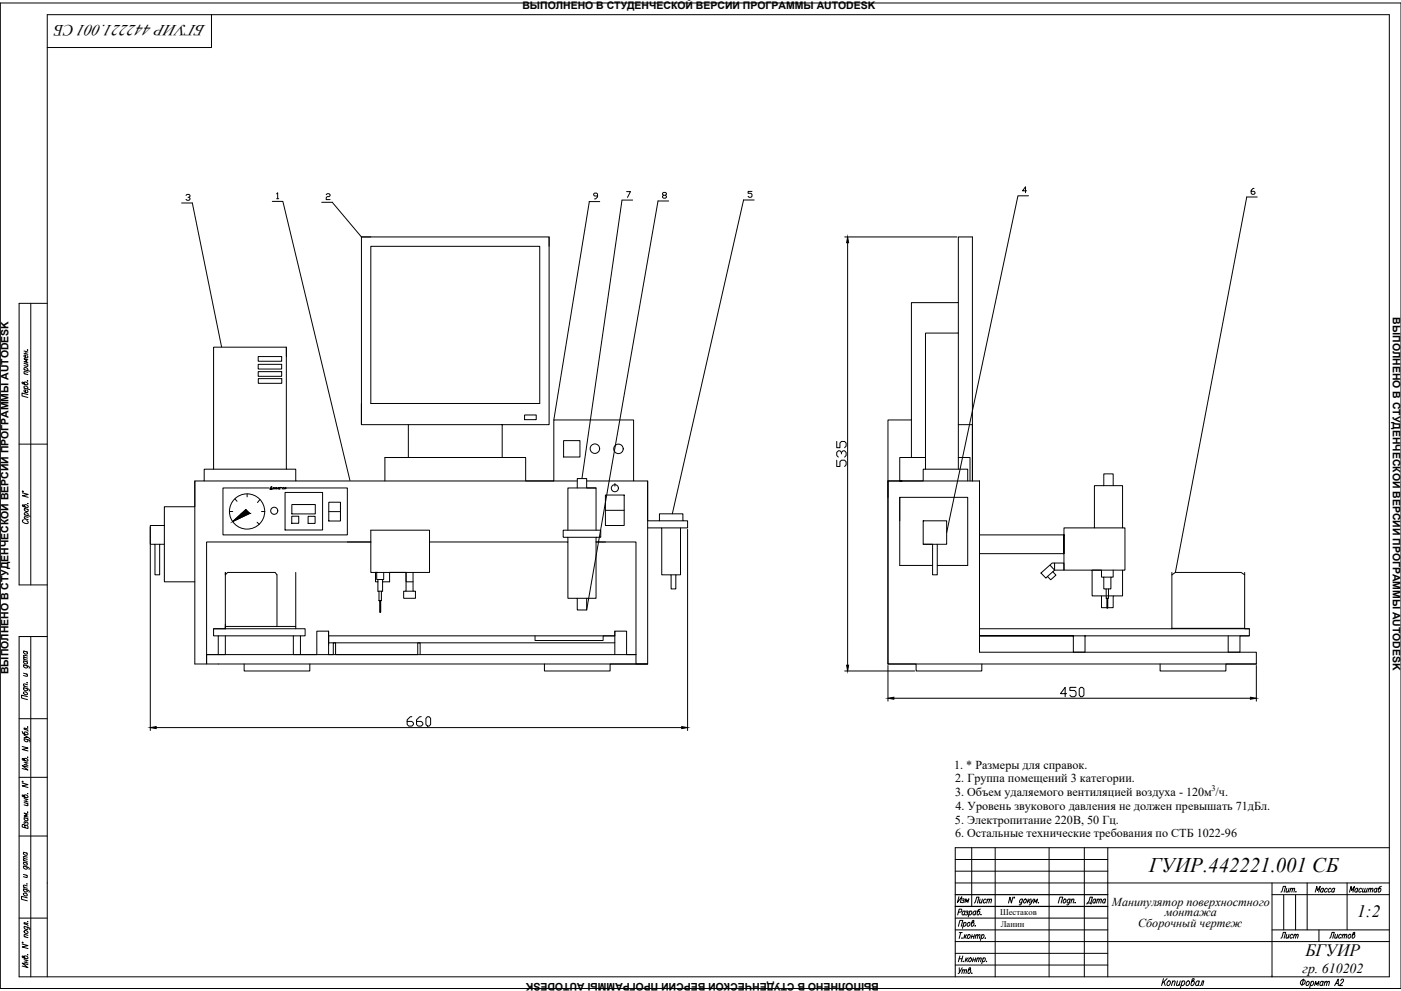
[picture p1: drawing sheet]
<svg xmlns="http://www.w3.org/2000/svg" width="594mm" height="420mm" viewBox="0 0 594 420" stroke-linecap="round" stroke-linejoin="round" font-family="sans-serif">
<!-- layer: KONTUR -->
<path d="M.1 1.3h594v417.8h-594z" fill="none" stroke="#000" stroke-width=".42"/>
<g fill="none" stroke="#000" stroke-width=".42">
<path d="M89.7 6.2v14h-69.7M13.1 128.6v119.4M20 128.6h-11.9v119.4h11.9M8.1 188.3h11.9M13.1 269.9v144.2M20 269.9h-11.9v144.2h581v-407.9h-569.1v407.9M8.1 304.7h11.9M8.1 329.6h11.9M8.1 354.5h11.9M412 359.4v24.9M422 359.4v54.7M444.9 359.4v54.7"/>
<path d="M459.8 359.4v54.7M469.7 359.4v54.7M589.1 359.4h-184v54.7M469.7 374.4h119.4M539.4 374.4v39.7M539.4 379.3h49.7M554.3 374.4v19.9M571.2 374.4v19.9M8.1 389.3h11.9M469.7 399.2h119.4M539.4 394.3h49.7M559.3 394.3v4.9"/>
</g>
<g fill="none" stroke="#000" stroke-width=".42">
<path d="M10.2 158.4l1.6 .4M10.2 156.7l2.4 .7M10.2 154.1l1.6 .4M10.2 148.8l1.6 .5M10.2 149.8l1.6 .4M10.5 156.8l-.3-.5a.82 .82 0 0 1 1-.4 .82 .82 0 0 1 .5 1l-.3 .2M11 149v1M11.4 154.3l.4 .6-.1 .5-1.5-.4M11.4 150.7l.4 .5a.8 .8 0 0 1-1.1 .4 .8 .8 0 0 1-.3-1.1l.5 .1v1.1M11.6 148.4l.2 .1zM11.8 157.9l-1.5-.3-.1 .3 .4 .6M11.8 152.5l-1.6-.4 1.2 1-1.2 .2 1.6 .5"/>
<path d="M10.2 162.5a.78 .78 0 0 1 1-.4 .78 .78 0 0 1 .4 1.1l-2-.5-.3-.6h.6l.6 .8M10.2 164.5l2.4 .7M10.5 164.6l-.3-.4a.82 .82 0 0 1 1-.5 .82 .82 0 0 1 .5 1.1l-.3 .1M11.4 165.5l.4 .4a.79 .79 0 0 1-1 .5 .79 .79 0 0 1-.4-1.1l.5 .1v1M11.6 161.5h.2zM11.8 167.3l-2.5-.7v1.3l2.5 .6M9.5 209l2.5 .6-2.5 .6 2.5 .7M9.5 208.2l.3 .3zM10.3 214.5a.79 .79 0 0 1 1.1-.4 .79 .79 0 0 1 .3 1l-2-.4-.2-.6 .6 .1 .6 .8M10.3 219.9l1.7 .4M10.3 218.2l2.5 .7M10.3 215.6l1.7 .4"/>
<path d="M10.7 218.3l-.4-.4a.75 .75 0 0 1 1.1-.4 .75 .75 0 0 1 .2 1.1M10.7 215.6l-.3 .2a.82 .82 0 0 0 .5 1 .82 .82 0 0 0 1.1-.4l-.4-.5M11.7 213.4l.3 .1zM12 219.4l-1.6-.3-.1 .4 .5 .5M10.1 220.4h-.3a.77 .77 0 0 0-.2 1 .77 .77 0 0 0 .8 .4h1.5v-.7l-.5-.4M10 279.5l1.7 .4M10 276l1.7 .4M10.3 276.1l-.2 .1a.84 .84 0 0 0 .5 1.1 .84 .84 0 0 0 1.1-.5l-.4-.4M11.7 279l-1.6-.3-.1 .3 .5 .6M11.7 278.1l-1.6-.3-.1 .3 .5 .6M10 293.6a.95 .95 0 0 1 1.1-.1 .95 .95 0 0 1 .4 1h-.8zM10 291.5l2.2 .7 .1 .8"/>
<path d="M10 281.9l2.2 .7 .1 .7M10 290.8l1.7 .5M10 285.4l1.7 .5M10 280.2l1.7 .4M10.3 291.6l-.2 .2a.84 .84 0 0 0 .5 1 .84 .84 0 0 0 1.1-.4l-.4-.5M10.3 282h-.1a.79 .79 0 0 0 .4 1.1 .79 .79 0 0 0 1.1-.4l-.4-.5M10.3 280.3l-.2 .1a.84 .84 0 0 0 .5 1 .84 .84 0 0 0 1.1-.4l-.4-.5M11.1 285.8l.6 .5-.2 .4-1.5-.3M11.4 289.4l.3 .1zM11.7 295.4l-2.5-.7v1.3l2.5 .6M11.7 290.3l-1.6-.3-.1 .4 .5 .6M9.4 316.5l2.5 .7-2.5 .6 2.5 .6"/>
<path d="M9.4 310.1l.6 1.1 1.7 .2a.82 .82 0 0 0-.4-1 .82 .82 0 0 0-1.1 .5l.4 .4M10.2 313.2l2.3 .7 .1 .7M10.2 311.7l1.7 .9-1.7 .1M10.6 313.3h-.1a.77 .77 0 0 0 .3 1.1 .77 .77 0 0 0 1.1-.5l-.4-.4M11.7 308.2h.1M11.9 312.6l.8 .9M11.9 309.1l-1.7-.4v.5l1.5 .5 .2 .3M9.4 332l2.5 .7-2.5 .5 2.5 .7M9.4 331.3l.4 .3zM10.2 337.5a.79 .79 0 0 1 1.1-.4 .79 .79 0 0 1 .4 1.1l-2.1-.5-.2-.6 .6 .1 .6 .8M10.2 322a.8 .8 0 0 1 1.1-.3 .8 .8 0 0 1 .4 1l-2.1-.5-.2-.6h.4l.8 .9M10.2 338.6l1.7 .4"/>
<path d="M10.2 339.6l1.7 .4M10.2 323.1l1.7 .5M10.2 324.1l1.7 .4M11.1 323.3v1M11.1 338.8v1M11.7 336.5l.2 .1zM11.7 321l.2 .1zM11.9 325.2l-2.5-.6 2.5 1.9-2.5-.7M10.2 346.7l1.7 .4M10.2 340.3l1.7 .4M10.6 350.1l-.3-.4-.8-.1-.1 1 2.5 .7v-.8l-.5-.6h-.7l-.1 1M10.6 346.8l-.3 .1a.82 .82 0 0 0 .5 1 .82 .82 0 0 0 1.1-.4l-.4-.5"/>
<path d="M10.9 348.7h.8v.9M10.9 349l-.1-.5-.5-.1v.8M11.4 340.6l.5 .6-.2 .4-1.5-.4M11.7 344.3l.2 .1zM11.9 345.1l-1.7-.4 1.3 1-1.3 .2 1.7 .5M9.9 378.9a.82 .82 0 0 1 1.2-.2 .82 .82 0 0 1 .1 1.2l-.9-.3zM9.9 376.9l2.3 .6 .1 .8M9.9 367.2l1.9 .5 .6 .5-.1 .4M9.9 376.1l1.7 .5M9.9 370.7l1.7 .5M9.9 365.5l1.7 .4M9.9 364.8l1.7 .4"/>
<path d="M9.9 361.3l1.7 .4M10.3 376.9l-.3 .2a.82 .82 0 0 0 .5 1 .82 .82 0 0 0 1.1-.4l-.4-.5M10.3 367.3h-.1a.77 .77 0 0 0 .3 1.1 .77 .77 0 0 0 1.1-.4l-.4-.5M10.3 365.6l-.3 .1a.82 .82 0 0 0 .5 1 .82 .82 0 0 0 1.1-.4l-.4-.5M10.3 361.4l-.3 .1a.82 .82 0 0 0 .5 1.1 .82 .82 0 0 0 1.1-.5l-.4-.4M11.1 371.1l.5 .5-.1 .4-1.6-.3M11.4 374.7l.2 .1zM11.6 375.6l-1.6-.3-.1 .4 .5 .6M11.6 364.3l-1.6-.3-.1 .3 .5 .6M11.6 363.4l-1.6-.3-.1 .3 .5 .6M9.4 399.5l.4 .3zM10.2 392.7l1.9 .5 .6 .5-.1 .5"/>
<path d="M10.2 397.1l1.7 .5M10.3 394.6a.83 .83 0 0 1 1.1 .1 .83 .83 0 0 1 .1 1.1l-.9-.3-.4-.4zM10.6 392.9h-.1a.77 .77 0 0 0 .3 1.1 .77 .77 0 0 0 1.1-.5l-.4-.4M11.6 380.7l-2.5-.7v1.3l2.5 .6M11.7 390.7h.1M11.9 396.6l-1.6-.4-.1 .5 .5 .5M11.9 391.6l-1.7-.4v.5l1.5 .5 .2 .4M406.4 392.7l.6-2.5h1.3l-.7 2.5M406.4 386.7l1.1-.1 .3-1.1-1-.1-.7 2.5M406.8 395.4h1.2M407.4 395.4l-.7 2.5M407.9 397.7h.1"/>
<path d="M408.7 391.4l.4-.3a.76 .76 0 0 1 .4 1.1 .76 .76 0 0 1-1.1 .2M408.8 391.1l-.7 2.5M409.1 396.2l-.4 1.7M409.2 386.6l-.1-.2a.82 .82 0 0 0-1 .5 .82 .82 0 0 0 .4 1l.4-.3M409.3 386.2l-.5 1.7M409.3 397l.4 .9M409.7 386.4h.8l-.1 .4-.5 .2M410 396.2l-1.2 1.2M410.1 387l.1 .7-.9 .1M410.4 391.4l.4-.3a.76 .76 0 0 1 .4 1.1 .76 .76 0 0 1-1.1 .2zM410.4 396.6l.5-.4a.76 .76 0 0 1 .4 1.1 .76 .76 0 0 1-1.1 .3zM411.1 386.6l.5-.4a.76 .76 0 0 1 .4 1.1 .76 .76 0 0 1-1.1 .3"/>
<path d="M411.2 386.2l-.6 2.5M412 397.1h1M412.3 396.2l-.5 1.7M412.5 391.1a.77 .77 0 0 1 .4 1 .77 .77 0 0 1-1 .4l.4-2 .6-.3-.1 .6-.8 .6M413.2 396.2l-.4 1.7M413.5 392.5v.2zM413.8 386.6l-.1-.2a.82 .82 0 0 0-1 .5 .82 .82 0 0 0 .4 1l.4-.3M413.8 396.7l.6-.5 .3 .2-.3 1.5M413.9 386.2l-.5 1.7M413.9 396.2l-.4 1.7M414.7 396.7l.6-.5 .3 .2-.3 1.5M415.7 385.4l-1 .6-.3 1.8a.84 .84 0 0 0 1-.5 .84 .84 0 0 0-.4-1.1l-.5 .4"/>
<path d="M416 387.7l-.1 .2zM416.3 396.6l.5-.4a.82 .82 0 0 1 .4 1.1 .82 .82 0 0 1-1 .5l-.1-.2M416.4 396.2l-.7 2.5M417.8 397.7h.1M429.5 380.4l-.6 2.5-.6-2.5-.7 2.5M430 380.4l.2 .2-.2 .2zM433.5 381.6v-.2a.8 .8 0 0 0-1.1 .4 .8 .8 0 0 0 .4 1.1l.5-.4M433.6 381.2l-.6 2.3h-.8M434.3 381.6l.4-.4a.84 .84 0 0 1 .4 1 .84 .84 0 0 1-1 .5zM436 381.2l-.4 1.7M436.2 381.9l.4 1M436.9 381.2l-1.2 1.2"/>
<path d="M437.2 381.2l.1 1.7 .9-1.7M437.3 382.9l-.9 .8M438.2 382.9l.5-1.7 .3 1.3 .9-1.3-.4 1.7M440.4 382.6h.1M448.7 382.9l.7-2.5h1.3l-.7 2.5M451.3 381.3l.2-.1a.84 .84 0 0 1 .4 1 .84 .84 0 0 1-1 .5v-.8zM453.7 381.6v-.2a.79 .79 0 0 0-1.1 .4 .79 .79 0 0 0 .4 1.1l.4-.4M453.8 381.2l-.7 2.3h-.7M454.4 381.7l.6-.5 .4 .1-.3 1.6M454.5 381.2l-.4 1.7M455.9 382.6v.3zM9.4 400.3l2.5 .6-2.5 .6 2.5 .7"/>
<path d="M10.2 405.8a.79 .79 0 0 1 1.1-.4 .79 .79 0 0 1 .4 1l-2.1-.4-.2-.6 .4-.1 .8 .9M10.2 406.9l1.7 .4M10.2 407.8l1.7 .5M11.1 407.1v1M11.7 404.7l.2 .1zM11.9 409l-2.5-.7 2.5 2-2.5-.7M406.7 406.5h1.3M407 405.3l-.6 2.5M408.3 405.3l-.7 2.5M408.5 407.5h.1M409.7 406.1l-.5 1.7M409.8 406.8l.4 1"/>
<path d="M410.6 406.1l-1.3 1.2M411.2 406.2l.3-.1a.82 .82 0 0 1 .4 1 .82 .82 0 0 1-1 .5l-.2-.5zM412.6 407h.9M412.8 406.1l-.5 1.7M413.7 406.1l-.4 1.7M414.3 406.6l.6-.5 .3 .1-.3 1.6M414.5 406.1l-.5 1.7M415.2 406.6l.6-.5 .3 .1-.3 1.6M416.8 406.5l.5-.4a.75 .75 0 0 1 .4 1.1 .75 .75 0 0 1-1.1 .2M417 406.1l-.7 2.5M418.4 407.5h.1M493.4 414.9l-.8 3"/>
<path d="M493.6 416.2l.5 1.7M494.9 414.9l-2 2M495.4 416l.3-.1a.99 .99 0 0 1 .5 1.2 .99 .99 0 0 1-1.2 .6l-.1-1zM497.1 416.5l.7-.6 .5 .1-.4 1.9M497.3 415.9l-.5 2M499.3 415.9l-.4 1.8 .5 .2 .7-.6M500.5 415.9l-.6 2M501.2 416.3l.5-.4a1.04 1.04 0 0 1 .7 1.2 1.04 1.04 0 0 1-1.2 .8l-.3-.5M501.3 415.9l-.8 3M503.2 416.3l.6-.4a1 1 0 0 1 .5 1.3 1 1 0 0 1-1.2 .5zM505.8 415.9a.94 .94 0 0 1 .5 1.3 .94 .94 0 0 1-1.3 .4l.6-2.4 .7-.3-.1 .7-.9 .7M508.4 416.3l-.1-.3a1 1 0 0 0-1.2 .6 1 1 0 0 0 .5 1.3l.5-.5"/>
<path d="M508.6 415.9l-.5 2M508.8 417.9l.4-.2 .6-1.8h.7l-.5 2M551.7 415.9a.94 .94 0 0 1 1.4-.4 .94 .94 0 0 1 .1 1.5 .94 .94 0 0 1-1.4 .4 .94 .94 0 0 1-.1-1.5zM552.8 415.1l-.8 2.8M554.1 416.4l.5-.3a.91 .91 0 0 1 .5 1.1 .91 .91 0 0 1-1.2 .5zM555.9 416.4l.5-.3a.91 .91 0 0 1 .5 1.1 .91 .91 0 0 1-1.1 .5l-.1-.2M556.1 416.1l-.8 2.7M557.4 417.9l.5-1.8 .3 1.4 1.1-1.4-.5 1.8M561.1 416.4l-.2-.2a.91 .91 0 0 0-1.1 .5 .91 .91 0 0 0 .5 1.2l.5-.4M561.1 416.1l-.5 1.8M561.8 416.6l.6-.5 .4 .1-.4 1.7M561.9 416.1l-.5 1.8"/>
<path d="M562.8 416.6l.6-.5 .3 .1-.3 1.7M565.9 417.9l1.6-2.8v2.8M566.5 417h1M568.6 415.8a.59 .59 0 0 1 .6-.7 .59 .59 0 0 1 .5 .8l-1.8 2h1.4"/>
</g>
<path d="M544.3 379.5v14.8M549.4 379.5v14.8M405.1 399.2h64.6M405.1 394.3h64.6M405.1 389.3h64.6M405.1 409.2h64.6M405.1 404.2h64.6" fill="none" stroke="#000" stroke-width=".42"/>
<!-- layer: 0 -->
<g fill="none" stroke="#000" stroke-width=".42">
<path d="M153.3 100.5h3.9M157.2 104.4h71.7v66.7h-71.7zM232.8 100.5v3.9M358.2 100.5h47.6M359.4 102.9v179.1M406.4 128.3v12.9h-14v52.8h-10.9v9.9h-5v7M109.5 151.2h9.9v2h-9.9zM109.5 154.5h9.9v2h-9.9zM109.5 157.6h9.9v2h-9.9zM121.4 147.2v4M406.4 141.2v57.7M109.5 160.5h10v2h-10z"/>
<path d="M153.3 171.1v8.9M222.4 175.9h5v2h-5zM386.5 178.1v15.9M90.6 198.9h30.8M173.2 180v14h-10M213 180h-59.7v-79.5h79.5v79.5h-19.8v14h9.9v9.9h21.9M213 194h-49.8v9.9M239 186.8h6.9v7h-6.9zM354.8 195.1v2.7h1.4v-2l.6-.7h1.4l.6 .7v1.3l-.6 .7M354.8 187.2v2.6h1.4v-2l.6-.6h1.4l.6 .6v1.3l-.6 .7M356.8 192.4v-.6l-.6-.7h-.7l-.7 .7v1.3l.7 .7M356.8 191.8l.7-.7h.7l.6 .7v1.3l-.6 .7"/>
<path d="M392.4 194v5M406.4 180h5.9v23.9v-103.4h-5.9v27.8h-19.9v49.8h-10v103.4h156.2M406.4 194h4.9v9.9M82.6 203.9v10.9h-12.9v8h-6v8h2v12.9h2v-12.9h2v-8M86.6 203.9h38.8M97.3 216.9h1.4M99.6 211.5l.9 1.1M104.8 209.4v1.3M110.3 211.8l-1.1 1.3M110.9 216.9h1.4M114.1 206.9h-19.6v19.9h52.8v-19.9h-25.5M114.4 207.5l.9-.2v-1h-.4l-.3 1 .9 .2"/>
<path d="M115.8 206.8l.5-.1 .1 .5-.4 .1zM116.8 206.8h.6l-.3 .2 .2 .3-.5-.1M117.8 206.8l.6-.1v.6h-.4zM119.4 206.7h-.6h.3v.6M119.8 206.8l.5-.1 .1 .5-.5 .1zM120.7 207.2h.6l.1-.4-.7-.1v.6M120.9 208.8h15.9v15.9h-15.9zM123.7 218.9h3v3h-3zM123.8 213.9h9.9v4h-9.9zM130.7 218.9h2.9v3h-2.9zM139.4 212.9h5v8h-5zM139.4 216.9h5"/>
<path d="M244.8 206.9v-4h4v4h3.9M248.8 203.9h19.9M256.7 209.9h8v12.9h-8zM256.7 216.4h8M260.7 205v1.1M274.6 203.9v16.9h5v-3h10v3h2v3h-3v19.9h-2v6h-2v-6h-4v-19.9h-6M381.5 210.9v9.9M382.5 203.9h-1h10v-5h18.9v5M415.3 203.9h-38.8v77.6h12v3h27.8v-3M415.3 203.9v72.6h117.4v5M415.3 203.9v22.9h35.9v-3h12.9v-17.9h4v-5h3.9v5h4v17.9h1v17.9h-1v10.9h-4v5h-4.9v-5h-4v-10.9h-11.9v-14.9v7.9h-35.9M468.1 205.9h3.9"/>
<path d="M63.7 223.4v86.3M65.7 230.8h2M69.7 230.8v15.9h12.9M98.7 221.1l5.5-5 1.7 1.6zM109 221.4l.9 .9M147.3 229.8h9.9M157.2 229.8h-69.6v51.7h-5v-77.6h4v-5h4v-51.7h30.8v51.7h4v5h109.4v-25.8h33.9v25.8h5.9v77.6h-187v-4h182.1h-4v-9.9h-5v9.9M157.2 229.8v-5h24.9v5M157.2 229.8v12.9h2v4h1M182.1 229.8h58.7v23.9h4v4.9h4v-4.9h3.9v-25.9h2v-3h-15.9v3h2v2M182.1 229.8v12.9h-22.9M240.8 224.8v-17.9h11.9v17.9"/>
<path d="M240.8 227.8h11.9M256.7 229.8h-4h17v51.7h4.9h-15.9v3h-27.8v-3M279.6 220.8h10M280.6 223.8h8M291.6 224.5v85.2M391.5 220.8h9.9v10h-9.9zM391.5 230.8h3.9v12.9h2v-12.9M395.4 239.7h-13.9v-28.8h28.9v28.8h-13M447.2 238.7v3l-1.9-2.1M464.1 223.8h11.9M95.6 243.7l.9-1h20.2l.7 1v21.9M95.6 242.7v23.9h-5"/>
<path d="M125.4 242.7v22.9M160.2 242.7h-1h.5v3h3v-3M160.2 245.7v5h.5v3.9M161.7 250.7v3.9h-1h.3v5h.4v-5M162.2 245.7v5h-1.5M172.2 242.7v4h2.9M172.2 250.7h2.9M175.1 242.7v8h1.1v3h-5v-3h1v-8h-7v4h-3M244.8 253.7h4M284.6 243.7h2M441.4 243l4.8-4.3h5v3h-4l-.8 .7 1.4 1.4-2.3 2-1.3-1.4-.7 .7zM446.4 242.4l-2.2 2"/>
<path d="M467.1 252.6h4.9M468.1 244.7h3M469.1 253.7h.3v4.2h.3v-4.2M469.1 249.7h.9M472 241.7v3h-.9v5h-1.1v4h-.9v-4h-1v-5h-1v-3h-4h12.9M496.9 242.7v1M527.8 243.7v22.9h2M527.8 243.7l-1.5-1h-27.9l-1.5 1v22.9l30.9-.2M527.8 242.7v1M87.6 277.5h5v-7.9h-2v-3h38.8v3h-2v7.9M92.6 269.6h31.8v7.9h3M95.6 269.6v7.9h-3"/>
<path d="M95.6 264.6v2v-1h29.8v1M124.4 269.6h3M127.4 277.5h6.9v-9.9h5v9.9h2v-5h1v5h34.8v-5h1.1v5M139.3 267.6v4.9h121.4M226.9 269.6v2h28.8v-2h5M260.7 267.6v2h-121.4v4M460.1 269.6v6.9h-5v-6.9h-39.8h114.5v-3h-114.5v9.9M520.8 269.6v6.9h5v-6.9h4M103.5 281.5v3h27.9v-3M358.2 284.5h29.7M376.5 282.2v15.1M379 296h151.2"/>
<path d="M452.3 294.1h-2.6l2-2.7v4M456.3 291.4h-2.6v1.3h1.9l.7 .7v1.3l-.7 .7h-1.3l-.6-.7M458.3 291.4h.6l.7 .7v2.6l-.7 .7h-.6l-.7-.7v-2.6zM491.9 281.5v3h27.9v-3h12.9M532.7 282.2v15.1M66.2 308.5h222.9M174.6 303.9h-.6l-1.4 1.3v2l.7 .6h1.3l.7-.6v-.7l-.7-.6h-2M178.6 303.9h-.6l-1.4 1.3v2l.7 .6h1.3l.7-.6v-.7l-.7-.6h-2M180.6 304.5l.7-.6h.7l.6 .6v2.7l-.6 .6h-.7l-.7-.6zM405.1 369.4h64.6M405.1 364.4h64.6M405.1 374.4h64.6"/>
<path d="M539.4 414.1h.1"/>
<circle cx="252.3" cy="190.2" r="2.01"/>
<circle cx="262.2" cy="190.3" r="2.01"/>
<circle cx="104.8" cy="216.9" r="7.5"/>
<circle cx="116.3" cy="216.6" r="1.5"/>
<circle cx="260.7" cy="207" r="1.5"/>
</g>
<path d="M405.1 379.3h64.6M405.1 384.3h64.6" fill="none" stroke="#000" stroke-width=".51"/>
<g fill="#000" stroke="#000" stroke-width=".42">
<path d="M359.4 100.5l.4 2.4h-.8zM359 282h.8l-.4 2.5zM376.5 296l2.5-.4v.9zM530.2 295.6l2.5 .4-2.5 .5zM63.7 308.5l2.5-.4v.8zM289.1 308.1l2.5 .4-2.5 .4z"/>
<path d="M102.5 217.7l1.7-1.6 1.7 1.6zM98.7 221.1l7.2-3.4h-3.4z"/>
</g>
<!-- layer: POZICIYA -->
<g fill="none" stroke="#000" stroke-width=".42">
<path d="M531.8 79.9h-.5l-.8 .8v1.3l.5 .4h.8l.4-.9-.4-.4h-1.3M77 86.1h4.5M78.9 82.8l.4-.4h.9l.4 .9-.9 .4M80.2 83.7l.4 .4-.4 .8h-.9l-.4-.4M81.5 86l12.5 61.1M115.5 85.4h4.4l28.5 118.3M117.3 82.2l.4-.5v2.5M117.3 84.2h.9M136.4 85.8l4.5-.1 12.4 14.8M138.3 82.6l.4-.5h.8l.5 .5-.5 .8h-.8l-.4 .4v.8h1.7M253.4 83.1h-1.3l-.4-.4 .4-.8h.9l.4 .4v1.2l-.9 .8h-.4M254.3 85.5l-4.4-.1-15.1 92.7"/>
<path d="M265.7 81.2h1.6l-1.2 2.5M268.3 84.8h-4.5l-17 118.1M279 85.2l-30.2 173.4M279 85.2h4.5M281.4 82.8l-.5-.4 .5-.8h.8l.4 .8-.4 .4h-.8l-.5 .9 .5 .3h.8l.4-.3-.4-.9M315.3 84.8l-30.2 133M315.3 84.8h4.5M318.9 81.2h-1.7v.8h1.2l.5 .4v.8l-.5 .5h-.8l-.4-.5M435.3 80.9h-1.7l1.3-1.7v2.5M436.1 83h-4.5l-30.2 142.8M533.1 83.5h-4.4l-30.3 159.2"/>
</g>
<text font-size="8.8" x="487.4" y="369.5">ГУИР.442221.001 СБ</text>
<g font-size="7.3">
<text x="575.5" y="388.6">1:2</text>
<text x="553.5" y="405.3">БГУИР</text>
</g>
<text font-size="6.6" x="87" y="10.8" transform="rotate(180 87 10.8)">БГУИР 442221.001 СБ</text>
<text font-size="6.2" x="460" y="384.5">Дата</text>
<text font-size="5.9" x="552.4" y="412.5">гр. 610202</text>
<g font-size="5.7">
<text x="405" y="383.8">Изм</text>
<text x="542.2" y="379.6">Лит.</text>
<text x="556.7" y="379.6">Масса</text>
<text x="571.5" y="379.6">Масштаб</text>
<text x="412.4" y="384.2">Лист</text>
<text x="542.2" y="399">Лист</text>
<text x="563" y="399">Листов</text>
</g>
<text font-size="5.3" x="405.3" y="413.8">Утв.</text>
<g font-size="5.1">
<text x="404.6" y="325.9">1. * Размеры для справок.</text>
<text x="405.1" y="331.7">2. Группа помещений 3 категории.</text>
<text x="405" y="337.5">3. Объем удаляемого вентиляцией воздуха - 120м /ч.</text>
<text x="405.1" y="343.4">4. Уровень звукового давления не должен превышать 71дБл.</text>
<text x="404.9" y="349.2">5. Электропитание 220В, 50 Гц.</text>
<text x="405" y="355">6. Остальные технические требования по СТБ 1022-96</text>
<text x="471.5" y="383.9">Манипулятор поверхностного</text>
<text x="493.9" y="388.4">монтажа</text>
<text x="482.6" y="392.9">Сборочный чертеж</text>
</g>
<g font-size="4.4">
<text x="221.5" y="3.7">ВЫПОЛНЕНО В СТУДЕНЧЕСКОЙ ВЕРСИИ ПРОГРАММЫ AUTODESK</text>
<text x="590.6" y="134.6" transform="rotate(90 590.6 134.6)">ВЫПОЛНЕНО В СТУДЕНЧЕСКОЙ ВЕРСИИ ПРОГРАММЫ AUTODESK</text>
<text x="3.6" y="285.8" transform="rotate(-90 3.6 285.8)">ВЫПОЛНЕНО В СТУДЕНЧЕСКОЙ ВЕРСИИ ПРОГРАММЫ AUTODESK</text>
<text x="372.7" y="416.7" transform="rotate(180 372.7 416.7)">ВЫПОЛНЕНО В СТУДЕНЧЕСКОЙ ВЕРСИИ ПРОГРАММЫ AUTODESK</text>
</g>
<g font-size="3.7">
<text x="424.1" y="388.1">Шестаков</text>
<text x="424.4" y="393">Ланин</text>
</g>
<text font-size="3.6" x="513.8" y="335.4">3</text>
</svg>
